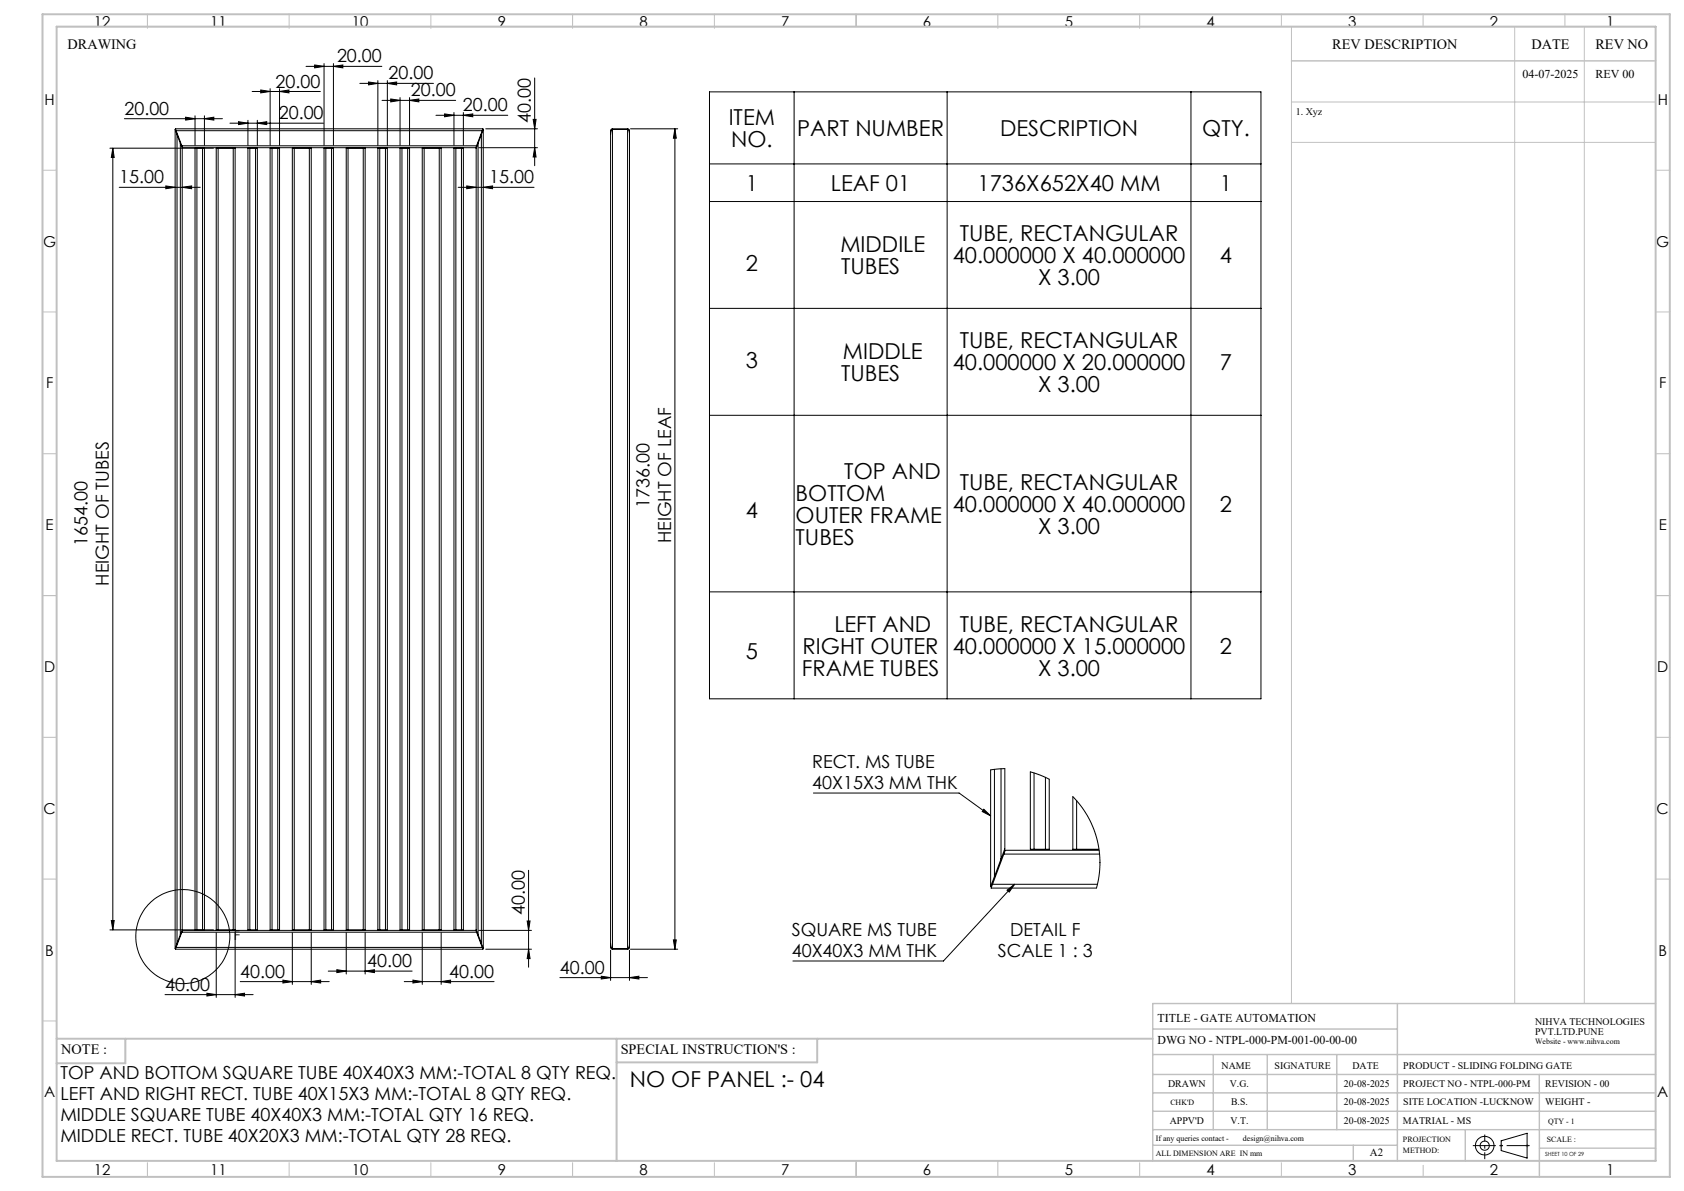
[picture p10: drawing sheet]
<svg xmlns="http://www.w3.org/2000/svg" width="594mm" height="420mm" viewBox="0 0 594 420" stroke-linecap="round" stroke-linejoin="round" font-family="sans-serif">
<g fill="none" stroke="#000" stroke-width=".35">
<path d="M88.9 32.3h24.1M92 31.7l3.3 .6-3.3 .5zM95.3 31.3v19.9M98.6 32.3l3.3-.6v1.1zM98.6 31.3v19.9M107.9 23.4h26.8M111 22.9l3.3 .5-3.3 .5zM114.3 22.4v28.8M117.6 23.4l3.3-.5v1zM117.6 22.4v28.8M126.9 29.4h26M130 28.9l3.3 .5-3.3 .5z"/>
<path d="M133.3 28.4v22.8M134.8 35.4h25.9M136.6 29.4l3.3-.5v1zM136.6 28.4v22.8M137.8 34.9l3.3 .5-3.3 .5zM141.1 34.4v16.8M144.5 35.4l3.2-.5v1zM144.5 34.4v16.8M160.1 39.7v11.5M163.4 39.7v11.5M188.6 27.5v30.9M250.3 32.4h194.5v214h-194.5z"/>
<path d="M280.1 32.4v214M334.1 32.4v214M420.1 32.4v214M38.8 52.3h36.5M39.8 52.3v275.6M39.8 52.3l.5 3.2h-1zM43.9 41.9h34.6M62.1 46.1l-.2-.7h108.5l-.3 .7M62.1 46.1h108M62.1 46.1l2 5.3M62.4 47.4l-.6-1.7v288.8l.6-1.8M62.4 47.4v285.3"/>
<path d="M62.4 47.4l1.2 3.1M63.6 50.5l.7 1.8v275.6l-.7 1.7M63.6 50.5v279.1M64.1 51.4l.3 .7h103.5l.2-.7M64.1 51.4h104M65.5 41.3l3.3 .6-3.3 .5zM68.8 52.3h.7v275.6h-.7zM68.8 40.8v10.4M71.4 52.3h.7v275.6h-.7zM72.1 41.9l3.3-.6v1.1zM72.1 40.8v10.4M76.9 52.3h-.6v275.6h.6"/>
<path d="M76.9 52.3v275.6M76.9 52.3h5.4M81.1 43.4h33M82.3 52.3h.6v275.6h-.6M82.3 52.3v275.6M84.1 42.9l3.4 .5-3.4 .5zM87.5 42.4v8.8M88.1 52.3h-.6v275.6h.6M88.1 52.3h2M88.1 52.3v275.6M90.1 52.3h.7v275.6h-.7M90.1 52.3v275.6"/>
<path d="M90.8 43.4l3.3-.5v1zM90.8 42.4v8.8M96 52.3h-.7v275.6h.7M96 52.3h2M96 52.3v275.6M98 52.3h.6v275.6h-.6M98 52.3v275.6M103.8 52.3h-.7v275.6h.7M103.8 52.3h5.3M103.8 52.3v275.6M109.1 52.3h.7v275.6h-.7M109.1 52.3v275.6"/>
<path d="M114.9 52.3h-.6v275.6h.6M114.9 52.3h2M114.9 52.3v275.6M116.9 52.3h.7v275.6h-.7M116.9 52.3v275.6M122.8 52.3h-.7v275.6h.7M122.8 52.3h5.3M122.8 52.3v275.6M128.1 52.3h.7v275.6h-.7M128.1 52.3v275.6M133.9 52.3h-.6v275.6h.6M133.9 52.3h2.1"/>
<path d="M133.9 52.3v275.6M136 52.3h.6v275.6h-.6M136 52.3v275.6M141.8 52.3h-.7v275.6h.7M141.8 52.3h2M141.8 52.3v275.6M143.8 52.3h.7v275.6h-.7M143.8 52.3v275.6M149.6 52.3h-.7v275.6h.7M149.6 52.3h5.3M149.6 52.3v275.6M153.8 40.7h25.3"/>
<path d="M154.9 52.3h.7v275.6h-.7M154.9 52.3v275.6M156.8 40.2l3.3 .5-3.3 .5zM160.8 52.3h-.7v275.6h.7M160.8 52.3h2M160.8 52.3v275.6M162.8 52.3h.6v275.6h-.6M162.8 52.3v275.6M163.4 40.7l3.4-.5v1zM168.6 50.5l-.6 1.8v275.6l.6 1.7M168.6 50.5v279.1M168.9 52.1h20.7"/>
<path d="M169.8 47.4l.7-1.7v288.8l-.7-1.8M169.8 47.4v285.3M169.8 47.4l-1.2 3.1M170.1 46.1l-2 5.3M171.3 45.4h18.3M188.1 42.1h1l-.5 3.3zM188.6 52.1l.5 3.3h-1zM215.6 45.6l5.9-.2 .5 .5v288.3l-.5 .5h-5.6l-.5-.6v-288zM216 45.7a1.71 1.71 0 0 0-.6 1.7M216 45.7v288.8M216 45.7h5.4M221.4 45.7a1.44 1.44 0 0 1 .6 1.7"/>
<path d="M221.4 45.7v288.8M222.4 45.4h16.6M238.1 45.4l.4 3.3h-1zM238.1 45.4v289.3M250.3 57.8h194.5M42.1 66.1h28.5M58.5 65.6l3.3 .5-3.3 .5zM64.3 66.1l3.3-.5v1zM161.6 66.1h26.8M164.6 65.6l3.4 .5-3.4 .5zM170.5 66.1l3.2-.5v1zM250.3 71.1h194.5"/>
<path d="M250.3 108.7h194.5M250.3 146.5h194.5M250.3 208.7h194.5M286.9 279.7h51.4l11.1 8M350.8 271.3v37.9M353.1 271.1v31.8M364.7 272.6v26.9M368.8 274.1v25.4M347 285.4l2.4 2.3-2.9-1.5zM364.7 299.5h-1.3v-27.3l3.8 1.3 2.9 1.3v24.7h-1.3M364.7 299.5h4.1M378.4 280.9l3.3 3.9 2.8 4.6 2 5 1.1 5.1h-9.2z"/>
<path d="M379.8 282.3v17.2M186.4 306.9v34.2M350.1 311.8h37M353.1 302.9l1.3-3.6v-28.2l-5 .4v41.2l1.4-3.5M353.1 302.9l-2.3 6.3M354.1 301.2l.5-1.4h33.1l.3 3.4-.1 3.5-1.1 6.4-37.2 .1 .5-1.4M354.1 301.2h33.7M354.1 301.2l-4 10.6M355.2 313.9l2.7-2.1-1.9 2.8zM357.9 311.8l-25.1 27.1h-53.1M38.8 327.9h36.5M39.3 324.6h1l-.5 3.3z"/>
<path d="M62.1 334.1l-.2 .6h108.5l-.3-.6M62.1 334.1h108M63.6 329.6l-1.2 3.1M64.1 328.7l.3-.6h103.5l.2 .6M64.1 328.7h104M64.1 328.7l-2 5.4M76.3 328.9v22.8M76.9 327.9h5.4M82.9 328.9v22.8M88.1 327.9h2M96 327.9h2M103.1 328.9v18.3"/>
<path d="M103.8 327.9h5.3M109.8 328.9v18.3M114.9 327.9h2M122.1 328.9v14.6M122.8 327.9h5.3M128.8 328.9v14.6M133.9 327.9h2.1M141.8 327.9h2M148.9 328.9v18.3M149.6 327.9h5.3M155.6 328.9v18.3M160.8 327.9h2"/>
<path d="M168.1 328.7l2 5.4M168.6 329.6l1.2 3.1M168.9 328.1h18.6M171.3 334.7h16.2M185.9 324.8h1.1l-.6 3.3zM186.4 334.7l.6 3.3h-1.1zM215.4 335.1v10.6M215.4 332.7a1.84 1.84 0 0 0 .6 1.8M216 334.5h5.4M222 335.1v10.6M222 332.7a1.67 1.67 0 0 1-.6 1.8M222.4 334.7h16.6"/>
<path d="M237.5 331.5h1l-.4 3.2zM58.2 350.7h31.1M73 350.3l3.3 .4-3.3 .5zM82.9 350.7l3.4-.4v.9zM84.7 346.2h31.4M99.8 345.6l3.3 .6-3.3 .5zM109.8 346.2l3.3-.6v1.1zM115.8 342.5h29.6M118.8 342l3.3 .5-3.3 .5zM128.8 342.5l3.3-.5v1zM142.6 346.2h31.7M145.7 345.6l3.2 .6-3.2 .5z"/>
<path d="M155.6 346.2l3.3-.6v1.1zM197.5 344.8h30.9M212.1 344.3l3.3 .5-3.3 .4zM222 344.8l3.4-.5v.9zM529.5 402.3l9.2-2.7v8.8l-9.2-2.7z"/>
<circle cx="64.5" cy="330.3" r="16.6"/>
<circle cx="523.7" cy="404" r="1.62"/>
<circle cx="523.7" cy="404" r="3.3"/>
</g>
<g fill="none" stroke="#c0c0c0" stroke-width=".35">
<path d="M52 5v5M102 5v5M152 5v5M202 5v5M252 5v5M302 5v4.4M352 5v5M402 5v5M452 5v4.4M455.5 9.4v344.5M502 5v4.4M534.3 9.4v344.5"/>
<path d="M552 5v4.4M558.8 9.4v344.5M455.5 36h128.5M455.5 50.2h128.5M15 60h5M584 60h5M15 110h5M584 110h5M15 160h5M584 160h5M15 210h5M584 210h5"/>
<path d="M15 260h5M584 260h5M15 310h5M584 310h5M15 360h5M52 410v5M102 410v5M152 410v5M202 410v5M252 410v5M302 409.4v5.6M352 409.4v5.6"/>
<path d="M402 410v5M452 410v5M502 410.9v4.1M529 404h1M529.2 403.7l.7 .7M529.5 403.5v1M529.9 403.7l-.7 .7M538.1 404h1.1M538.3 403.7l.7 .7M538.7 403.5v1M539 403.7l-.7 .7"/>
</g>
<path d="M519.5 404h20.1" fill="none" stroke="#000" stroke-width=".35" stroke-dasharray="15.2 1.3 1.3 1.3" stroke-dashoffset="7.1" stroke-linecap="butt"/>
<path d="M523.7 408.8v-8.7" fill="none" stroke="#000" stroke-width=".35" stroke-dasharray="15.2 1.3 1.3 1.3" stroke-dashoffset="12.8" stroke-linecap="butt"/>
<g fill="none" stroke="#c0c0c0" stroke-width=".5">
<path d="M455.5 21.5h128.5M492.9 353.9v55.5M584 353.9h-177.4v55.5M406.6 371.9h177.4M406.6 378.9h177.4M406.6 362.9h86.3M428 371.9v26.5M447 371.9v26.5M471.5 371.9v26.5M543 378.9v36.1M406.6 391.9h177.4M406.6 385.4h177.4"/>
<path d="M406.6 398.4h177.4M516.9 398.4v11M406.6 403.9h86.3M477.3 403.9v5.5M543 404.9h41"/>
</g>
<path d="M15 5h574v410h-574zM20 9.4h564v400h-564zM20 366.3h386.6M44.2 366.3v8.6h-24.2M217.5 366.3v43.1M288.3 366.3v8.3h-70.8" fill="none" stroke="#c0c0c0" stroke-width=".7"/>
<g fill="#000">
<path d="M111 22.9l3.3 .5-3.3 .5zM117.6 23.4l3.3-.5v1z"/>
<path d="M130 28.9l3.3 .5-3.3 .5zM136.6 29.4l3.3-.5v1zM164.6 65.6l3.4 .5-3.4 .5zM170.5 66.1l3.2-.5v1zM347 285.4l2.4 2.3-2.9-1.5zM355.2 313.9l2.7-2.1-1.9 2.8z"/>
<path d="M137.8 34.9l3.3 .5-3.3 .5zM144.5 35.4l3.2-.5v1z"/>
<path d="M39.8 52.3l.5 3.2h-1zM39.3 324.6h1l-.5 3.3z"/>
<path d="M65.5 41.3l3.3 .6-3.3 .5zM72.1 41.9l3.3-.6v1.1zM99.8 345.6l3.3 .6-3.3 .5zM109.8 346.2l3.3-.6v1.1zM145.7 345.6l3.2 .6-3.2 .5zM155.6 346.2l3.3-.6v1.1z"/>
<path d="M84.1 42.9l3.4 .5-3.4 .5zM90.8 43.4l3.3-.5v1zM92 31.7l3.3 .6-3.3 .5zM98.6 32.3l3.3-.6v1.1z"/>
<path d="M156.8 40.2l3.3 .5-3.3 .5zM163.4 40.7l3.4-.5v1z"/>
<path d="M188.6 52.1l.5 3.3h-1zM188.1 42.1h1l-.5 3.3z"/>
<path d="M64.3 66.1l3.3-.5v1zM58.5 65.6l3.3 .5-3.3 .5z"/>
<path d="M185.9 324.8h1.1l-.6 3.3zM186.4 334.7l.6 3.3h-1.1z"/>
<path d="M237.5 331.5h1l-.4 3.2zM238.1 45.4l.4 3.3h-1z"/>
<path d="M73 350.3l3.3 .4-3.3 .5zM82.9 350.7l3.4-.4v.9z"/>
<path d="M118.8 342l3.3 .5-3.3 .5zM128.8 342.5l3.3-.5v1z"/>
<path d="M212.1 344.3l3.3 .5-3.3 .4zM222 344.8l3.4-.5v.9z"/>
</g>
<g font-size="7.8">
<text x="257" y="44.1">ITEM</text>
<text x="257.9" y="51.9">NO.</text>
<text x="281.2" y="48">PART NUMBER</text>
<text x="352.7" y="48">DESCRIPTION</text>
<text x="424.1" y="48">QTY.</text>
<text x="263.1" y="67.3">1</text>
<text x="293.1" y="67.3">LEAF 01</text>
<text x="344.8" y="67.3">1736X652X40 MM</text>
<text x="430.3" y="67.3">1</text>
<text x="296.4" y="88.9">MIDDILE</text>
<text x="338.5" y="85.1">TUBE, RECTANGULAR</text>
<text x="263.1" y="95.6">2</text>
<text x="336" y="92.8">40.000000 X 40.000000</text>
<text x="430.3" y="92.8">4</text>
<text x="296.7" y="96.7">TUBES</text>
<text x="366.1" y="100.6">X 3.00</text>
<text x="338.5" y="122.8">TUBE, RECTANGULAR</text>
<text x="263.1" y="129.9">3</text>
<text x="297.3" y="126.6">MIDDLE</text>
<text x="336" y="130.5">40.000000 X 20.000000</text>
<text x="430.3" y="130.5">7</text>
<text x="296.7" y="134.4">TUBES</text>
<text x="366.1" y="138.3">X 3.00</text>
<text x="297.8" y="168.9">TOP AND</text>
<text x="338.5" y="172.7">TUBE, RECTANGULAR</text>
<text x="280.6" y="176.6">BOTTOM</text>
<text x="263.1" y="182.6">4</text>
<text x="280.6" y="184.4">OUTER FRAME</text>
<text x="336" y="180.5">40.000000 X 40.000000</text>
<text x="430.3" y="180.5">2</text>
<text x="366.1" y="188.3">X 3.00</text>
<text x="280.6" y="192.1">TUBES</text>
<text x="294.3" y="222.7">LEFT AND</text>
<text x="338.5" y="222.7">TUBE, RECTANGULAR</text>
<text x="263.1" y="232.5">5</text>
<text x="283.1" y="230.5">RIGHT OUTER</text>
<text x="336" y="230.5">40.000000 X 15.000000</text>
<text x="430.3" y="230.5">2</text>
<text x="282.8" y="238.2">FRAME TUBES</text>
<text x="366.1" y="238.2">X 3.00</text>
<text x="222.1" y="383.4">NO OF PANEL :- 04</text>
</g>
<g font-size="6.3">
<text x="118.9" y="22">20.00</text>
<text x="137.1" y="28">20.00</text>
<text x="97.2" y="30.9">20.00</text>
<text x="144.9" y="34">20.00</text>
<text x="43.9" y="40.5">20.00</text>
<text x="163.3" y="39.3">20.00</text>
<text x="98.3" y="42">20.00</text>
<text x="187.2" y="43.3" transform="rotate(-90 187.2 43.3)">40.00</text>
<text x="42.1" y="64.7">15.00</text>
<text x="172.5" y="64.7">15.00</text>
<text x="229.1" y="179.1" transform="rotate(-90 229.1 179.1)">1736.00</text>
<text x="236.7" y="191.6" transform="rotate(-90 236.7 191.6)">HEIGHT OF LEAF</text>
<text x="30.9" y="192.5" transform="rotate(-90 30.9 192.5)">1654.00</text>
<text x="38.4" y="206.6" transform="rotate(-90 38.4 206.6)">HEIGHT OF TUBES</text>
<text x="286.5" y="270.9">RECT. MS TUBE</text>
<text x="286.5" y="278.2">40X15X3 MM THK</text>
<text x="185.1" y="322.7" transform="rotate(-90 185.1 322.7)">40.00</text>
<text x="279.3" y="330.1">SQUARE MS TUBE</text>
<text x="356.3" y="330.1">DETAIL F</text>
<text x="129.6" y="341.1">40.00</text>
<text x="279.3" y="337.5">40X40X3 MM THK</text>
<text x="352" y="337.5">SCALE 1 : 3</text>
<text x="84.7" y="344.8">40.00</text>
<text x="158.5" y="344.8">40.00</text>
<text x="197.5" y="343.4">40.00</text>
<text x="58.2" y="349.4">40.00</text>
<text x="21.3" y="380.4">TOP AND BOTTOM SQUARE TUBE 40X40X3 MM:-TOTAL 8 QTY REQ.</text>
<text x="21.3" y="388">LEFT AND RIGHT RECT. TUBE 40X15X3 MM:-TOTAL 8 QTY REQ.</text>
<text x="21.3" y="395.4">MIDDLE SQUARE TUBE 40X40X3 MM:-TOTAL QTY 16 REQ.</text>
<text x="21.3" y="402.5">MIDDLE RECT. TUBE 40X20X3 MM:-TOTAL QTY 28 REQ.</text>
</g>
<g font-size="5.3">
<text x="33.1" y="9.5">12</text>
<text x="74.1" y="9.5">11</text>
<text x="124.1" y="9.5">10</text>
<text x="175.6" y="9.5">9</text>
<text x="225.6" y="9.5">8</text>
<text x="275.6" y="9.5">7</text>
<text x="325.6" y="9.5">6</text>
<text x="375.6" y="9.5">5</text>
<text x="425.6" y="9.5">4</text>
<text x="475.6" y="9.5">3</text>
<text x="525.6" y="9.5">2</text>
<text x="566.6" y="9.5">1</text>
<text x="15.7" y="37">H</text>
<text x="584.7" y="37">H</text>
<text x="15.2" y="87">G</text>
<text x="584.2" y="87">G</text>
<text x="16.2" y="137">F</text>
<text x="585.2" y="137">F</text>
<text x="16.1" y="187">E</text>
<text x="585.1" y="187">E</text>
<text x="15.5" y="237">D</text>
<text x="584.5" y="237">D</text>
<text x="15.4" y="287">C</text>
<text x="584.4" y="287">C</text>
<text x="16" y="337">B</text>
<text x="585" y="337">B</text>
<text x="15.5" y="387">A</text>
<text x="584.5" y="387">A</text>
<text x="33.1" y="414.5">12</text>
<text x="74.1" y="414.5">11</text>
<text x="124.1" y="414.5">10</text>
<text x="175.6" y="414.5">9</text>
<text x="225.6" y="414.5">8</text>
<text x="275.6" y="414.5">7</text>
<text x="325.6" y="414.5">6</text>
<text x="375.6" y="414.5">5</text>
<text x="425.6" y="414.5">4</text>
<text x="475.6" y="414.5">3</text>
<text x="525.6" y="414.5">2</text>
<text x="566.6" y="414.5">1</text>
</g>
<g font-size="5">
<text x="23.8" y="17.2">DRAWING</text>
<text x="470" y="17.4">REV DESCRIPTION</text>
<text x="540.2" y="17.4">DATE</text>
<text x="562.8" y="17.4">REV NO</text>
<text x="21.6" y="371.8">NOTE :</text>
<text x="218.9" y="371.8">SPECIAL INSTRUCTION'S :</text>
</g>
<text font-size="4.7" x="82.4" y="331.6">F</text>
<g font-size="4.2">
<text x="537.1" y="27.6">04-07-2025</text>
<text x="562.8" y="27.6">REV 00</text>
<text x="408.3" y="360.3">TITLE - GATE AUTOMATION</text>
<text x="408.3" y="368.2">DWG NO - NTPL-000-PM-001-00-00-00</text>
</g>
<text font-size="3.9" x="483.2" y="407.7">A2</text>
<g font-size="3.5">
<text x="457" y="40.6">1. Xyz</text>
<text x="541.5" y="361.3">NIHVA TECHNOLOGIES</text>
<text x="541.5" y="364.9">PVT.LTD.PUNE</text>
<text x="430.9" y="377">NAME</text>
<text x="449.6" y="377">SIGNATURE</text>
<text x="477" y="377">DATE</text>
<text x="495" y="377">PRODUCT - SLIDING FOLDING GATE</text>
<text x="412" y="383.3">DRAWN</text>
<text x="433.8" y="383.3">V.G.</text>
<text x="474.1" y="383.3">20-08-2025</text>
<text x="495" y="383.3">PROJECT NO - NTPL-000-PM</text>
<text x="545.1" y="383.3">REVISION - 00</text>
<text x="434.3" y="389.8">B.S.</text>
<text x="474.1" y="389.8">20-08-2025</text>
<text x="495" y="389.8">SITE LOCATION -LUCKNOW</text>
<text x="545.1" y="389.8">WEIGHT -</text>
<text x="412.6" y="396.5">APPV'D</text>
<text x="434.1" y="396.5">V.T.</text>
<text x="474.1" y="396.5">20-08-2025</text>
<text x="494.8" y="396.5">MATRIAL - MS</text>
</g>
<g font-size="2.8">
<text x="541.5" y="368.3">Website - www.nihva.com</text>
<text x="412.8" y="389.8">CHK'D</text>
<text x="546.1" y="396.5">QTY - 1</text>
<text x="407.7" y="402.2">If any queries contact -</text>
<text x="407.7" y="407.7">ALL DIMENSION ARE IN mm</text>
<text x="438.4" y="402.2">design@nihva.com</text>
<text x="494.8" y="402.7">PROJECTION</text>
<text x="494.8" y="406.5">METHOD:</text>
<text x="545.7" y="402.7">SCALE :</text>
</g>
<text font-size="2" x="545" y="407.8">SHEET 10 OF 29</text>
</svg>
